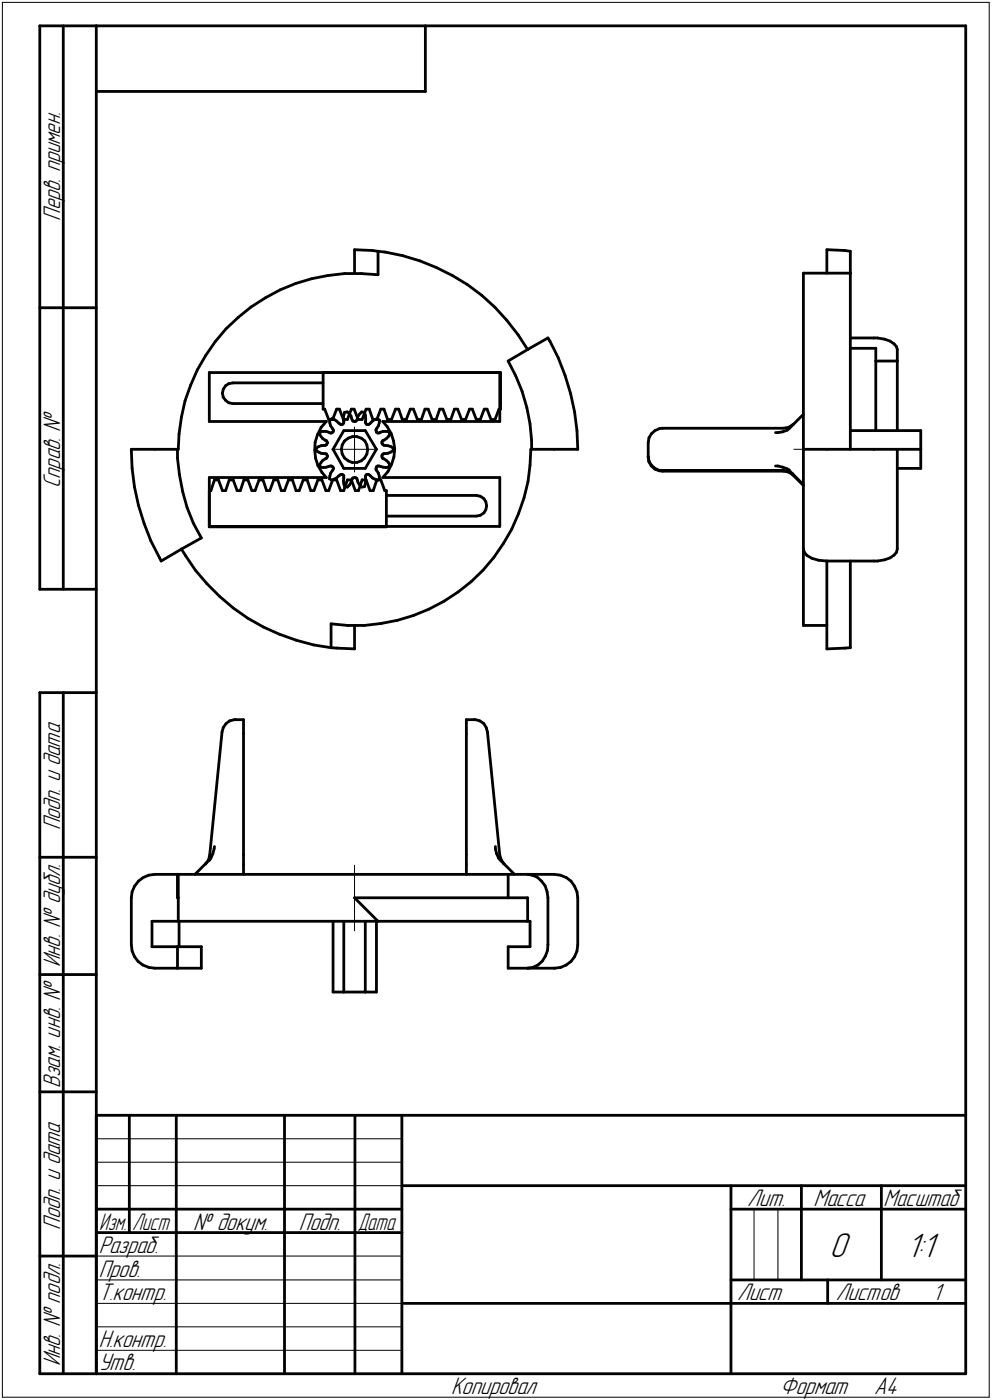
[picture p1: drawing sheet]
<svg xmlns="http://www.w3.org/2000/svg" width="211mm" height="298mm" viewBox="0 0 211 298" stroke-linecap="round" stroke-linejoin="round" font-family="sans-serif">
<g fill="none" stroke="#000" stroke-width=".59">
<path d="M8.5 5.5v120zM8.5 5.5h12zM13.5 5.5v120zM20.5 5.5v287zM20.5 5.5h185zM20.5 19.5h70zM90.5 5.5v14zM205.5 5.5v287zM66.3 59.4l3.5-.7zM69.8 58.7l3.5-.4zM73.3 58.3h3.6zM75.4 53.2v5z"/>
<path d="M75.4 53.2l3.8 .1zM76.9 58.3l3.5 .2zM79.2 53.3l1.2 .2zM80.4 53.5l1.6 .2zM80.4 53.5v5zM82 53.7l3.7 .7zM85.7 54.4l3.6 1.1zM89.3 55.5l3.6 1.5zM92.9 57l3.4 1.7zM96.3 58.7l3.2 1.9zM170.9 58.2h10zM170.9 58.2v37.5z"/>
<path d="M175.9 53.2v5zM175.9 53.2l3.8 .1zM179.7 53.3l1.2 .2zM180.9 58.2v37.5zM180.9 53.5v4.7zM8.5 65.5h12zM42 78.7l-1.4 3.3zM43.8 75.7l-1.8 3zM44.5 79.3v10.4zM44.5 79.3h61.8zM45.8 72.7l-2 3zM48.1 70l2.6-2.4z"/>
<path d="M48.1 70l-2.3 2.7zM50.7 67.6l2.7-2.2zM53.4 65.4l3.1-2zM56.5 63.4l3.1-1.7zM59.6 61.7l3.3-1.3zM62.9 60.4l3.4-1zM68.7 79.3h37.8zM68.7 79.3v7.8zM99.5 60.6l3 2.3zM102.5 62.9l2.8 2.5zM105.3 65.4l2.6 2.8zM106.3 79.3v10.4z"/>
<path d="M106.5 79.3v7.8zM107.9 68.2l2.3 3.1zM108.1 76.9l4.2-2.5zM108.1 76.9l1.6 3.1zM110.2 71.3l2.1 3.1zM112.3 74.4l4.3-2.4zM116.6 72l.4 .6zM117 72.6l1.8 3.6zM118.8 76.2l1.4 3.7zM120.2 79.9l1.2 3.9zM180.9 72h5zM180.9 74.2h5.5z"/>
<path d="M185.9 72h.8zM186.4 76.9h4.5zM186.4 76.9v14.8zM186.4 74.2v2.7zM186.7 72l1.5 .2zM188.2 72.2l1.2 .4zM189.4 72.6l.8 .6zM190.2 73.2l.6 .6zM190.8 73.8l.1 .6zM190.9 74.4v2.5zM190.9 76.9v14.8zM27.9 95.7l.2 4z"/>
<path d="M27.9 95.7h5zM28.1 99.7l.5 4zM32.9 95.7h4.9zM37.8 95.7h.1zM37.8 97.5l.4 3.6zM37.8 95.7v1.8zM38.1 92.4l-.2 3.3zM38.6 88.8l-.5 3.6zM39.4 85.3l-.8 3.5zM40.6 82l-1.2 3.3zM44.5 89.7h24.9zM47.3 83.7l.2 .9z"/>
<path d="M47.5 82.9l-.2 .8zM47.5 84.6l.5 .7zM48 82.1l.7-.4zM48 82.1l-.5 .8zM48 85.3l.7 .5zM48.7 81.7l.8-.2zM48.7 85.8l.8 .1zM49.5 85.9h19.2zM49.5 81.5h19.2zM67 95.8l.1 1.7zM67.1 94.1l-.1 1.7zM67.1 97.5l.5 1.6z"/>
<path d="M67.3 95.4v.6zM67.3 96l.5 .3zM67.3 95.4l.5-.3zM67.6 92.5l-.5 1.6zM67.6 99.1l.9 1.5zM67.8 96.3l.5 .2zM67.8 95.1l.5-.2zM68 99l.2 .5zM68 92.5l.3 .5zM68.2 91.9l-.2 .6zM68.2 91.9h.6zM68.2 99.5l.6 .1z"/>
<path d="M68.3 96.5l.6 .1zM68.3 93l.4 .4zM68.3 94.9l.6-.1zM68.3 98.5l-.3 .5zM68.3 91l-.7 1.5zM68.7 93.4l.5 .3zM68.7 98l.5-.3zM68.7 98l-.4 .5zM68.7 87.1h.4zM68.8 91.9h.6zM68.8 99.6l.6-.1zM68.9 94.8h.4z"/>
<path d="M68.9 96.6h.4zM69.1 87.1l.8 2.2zM69.2 97.7l.2-.1zM69.2 93.7l.2 .1zM69.3 94.8l.2-.1zM69.3 96.6l.2 .1zM69.4 91.9l.5 .1zM69.4 99.5l.5-.2zM69.4 93.8l.2 .3zM69.4 89.7l-1.1 1.3zM69.5 96.7l.1 .2zM69.6 94.4l-.1 .3z"/>
<path d="M69.6 97.4l-.2 .2zM69.6 96.9l.1 .2zM69.6 94.1l.1 .2zM69.7 94.3l-.1 .1zM69.7 97.1l-.1 .3zM69.9 99.3l.4-.1zM69.9 92l.4 .2zM69.9 89.3h.9zM70.1 89.5l.5-.3zM70.1 89.5l.1 .6zM70.2 90.1l.2 .6zM70.3 99.2h.2z"/>
<path d="M70.3 92.2h.2zM70.4 90.7l.3 .5zM70.5 99.2l.3 .2zM70.5 92.2l.3-.2zM70.6 89.2l.5 .1zM70.7 91.2l.2 .2zM70.8 99.4l.1 .1zM70.9 99.5l.1 .2zM70.9 100l-.2 .2zM70.9 91.4l.1 .3zM70.9 91.9l-.1 .1zM70.9 95.7l2.3 4z"/>
<path d="M71 99.7l-.1 .3zM71 91.7l-.1 .2zM71.1 89.3l.5 .4zM71.6 89.7l.5 .4zM71.6 87.1l-.8 2.2zM71.6 87.1h.6zM72.1 90.1l.2 .2zM72.2 87.1l.9 2.2zM72.3 90.3l.3 .1zM72.6 90.4l.2-.1zM72.6 95.7l.2 1zM72.9 90.3h.1"/>
<path d="M72.8 96.7l.5 .8zM72.8 94.7l-.2 1zM73.1 89l.1 .6zM73.1 89.3h.8zM73.2 88.4l-.1 .6zM73.2 89.6v.2zM73.2 89.8v.3zM73.2 90.1l-.3 .2zM73.2 99.7h4.5zM73.2 91.7h4.5zM73.2 91.7l-2.3 4zM73.3 87.8l.6-.1z"/>
<path d="M73.3 87.8l-.1 .6zM73.3 97.5l.8 .6zM73.3 93.9l.8-.6zM73.3 93.9l-.5 .8zM73.9 87.7l.4 .4zM74.1 98.1l.8 .4zM74.1 93.3l.9-.3zM74.3 88.1l.4 .5zM74.7 88.6l.1 .6zM74.8 87.1h.6zM74.8 87.1l-.9 2.2zM74.8 89.2l.1 .2z"/>
<path d="M74.9 89.4l.2 .3zM74.9 98.5h1zM75 93h.9zM75.1 89.7h.3zM75.4 87.1l.8 2.2zM75.5 89.7h.1M75.5 89.7h.3zM75.9 89.4l-.1 .3zM75.9 98.5l1-.4zM75.9 93l1 .3zM76 89.2l-.1 .2zM76.2 88.6l-.2 .6z"/>
<path d="M76.2 89.3h.8zM76.5 88.1l-.3 .5zM76.9 98.1l.7-.6zM76.9 93.3l.7 .6zM77 87.7l.6 .1zM77 87.7l-.5 .4zM77.6 87.8l.1 .6zM77.6 93.9l.5 .8zM77.7 88.4l.1 .6zM77.7 89.8l.1 .3zM77.7 91.7l2.4 4zM77.8 89v.6z"/>
<path d="M77.8 90.1l.2 .2zM77.8 89.6l-.1 .2zM77.9 87.1l-.9 2.2zM77.9 87.1h.7zM78.1 90.3h.1M78.1 90.3l.3 .1zM78.1 96.7l-.5 .8zM78.1 94.7l.1 1.1zM78.2 95.8l-.1 .9zM78.4 90.4l.3-.1zM78.6 87.1l.7 2.2zM78.8 90.1l-.1 .2z"/>
<path d="M79.2 89.7l.6-.4zM79.2 89.7l-.4 .4zM79.3 89.3h.9zM79.8 89.3l.5-.1zM80 91.7l.1 .2zM80 91.4v.3zM80 100l.2 .2zM80 99.7v.3zM80.1 92l.2 .2zM80.1 99.4l.2-.2zM80.1 99.5h.1M80.1 92h.1"/>
<path d="M80.1 99.5l-.1 .2zM80.1 95.7l-2.4 4zM80.2 91.2l-.2 .2zM80.3 89.2l.5 .3zM80.3 92.2h.4zM80.3 99.2h.4zM80.5 90.7l-.3 .5zM80.7 92.2l.2-.2zM80.7 90.1l-.2 .6zM80.7 99.2l.2 .1zM80.8 89.5l-.1 .6zM80.9 92l.6-.1z"/>
<path d="M80.9 99.3l.6 .2zM81 87.1h.7zM81 87.1l-.8 2.2zM81.3 96.9v.2zM81.3 97.4l.1 .2zM81.3 97.1v.3zM81.3 94.1v.2zM81.3 94.4h.1M81.3 94.4l.1 .3zM81.4 97.6l.3 .1zM81.4 96.7l-.1 .2zM81.4 96.7l.3-.1z"/>
<path d="M81.4 93.8l-.1 .3zM81.4 93.8l.3-.1zM81.4 94.7l.3 .1zM81.4 89.7h24.9zM81.4 89.7l1 1.1zM81.5 91.9h.6zM81.5 99.5l.6 .1zM81.7 96.6h.3zM81.7 97.7l.5 .3zM81.7 93.7l.5-.3zM81.7 94.8h.3zM81.7 87.1l.8 2.2z"/>
<path d="M82 96.6l.5-.1zM82 94.8l.5 .1zM82.1 91.9h.5zM82.1 99.6l.5-.1zM82.2 98l.4 .5zM82.2 93.4l.4-.4zM82.4 90.8l.8 1.5zM82.5 89.3h.8zM82.5 96.5l.6-.2zM82.5 94.9l.6 .2zM82.6 91.9l.4 .6zM82.6 98.5l.4 .5z"/>
<path d="M83 99l-.4 .5zM83 92.5l-.4 .5zM83.1 96.3l.6-.3zM83.1 95.1l.6 .3zM83.2 92.3l.5 1.6zM83.3 98.9l-.8 1.5zM83.7 95.4v.6zM83.7 93.9l.3 1.7zM83.8 97.3l-.5 1.6zM84 95.6l-.2 1.7zM84.2 87.1l-.9 2.2zM84.2 87.1h.6z"/>
<path d="M84.8 87.1l.8 2.2zM85.6 89.3h.8zM87.3 87.1l-.9 2.2zM87.3 87.1h.7zM88 87.1l.8 2.2zM88.8 89.3h.9zM90.4 87.1l-.7 2.2zM90.4 87.1h.7zM91.1 87.1l.8 2.2zM91.9 89.3h.9zM93.6 87.1h.6zM93.6 87.1l-.8 2.2z"/>
<path d="M94.2 87.1l.9 2.2zM95.1 89.3h.8zM96.7 87.1h.7zM96.7 87.1l-.8 2.2zM97.4 87.1l.8 2.2zM98.2 89.3h.9zM99.9 87.1l-.8 2.2zM99.9 87.1h.6zM100.5 87.1l.8 2.2zM101.3 89.3h.9zM103 87.1l-.8 2.2zM103 87.1h.6z"/>
<path d="M103.6 87.1l.9 2.2zM104.5 89.3h.8zM106.2 87.1l-.9 2.2zM106.2 87.1h.3zM109.7 80l1.4 3.3zM111.1 83.3l1 3.5zM112.1 86.8l.7 3.5zM112.8 99.1l-.4 3.4zM112.8 90.3l.3 3.5zM112.9 95.7l-.1 3.4zM112.9 95.7h.2zM113.1 95.7h4.8z"/>
<path d="M113.1 93.8v1.9zM117.9 95.7h5zM121.4 83.8l.9 3.9zM122.3 87.7l.5 4zM122.8 91.7l.1 4zM137.9 97.2v.2zM137.9 97.4l.2 1zM137.9 94.2v3zM137.9 97.2l.2 1zM138.1 98.4l.5 .8zM138.1 98.2l.5 .9zM138.1 93.2l-.2 1z"/>
<path d="M138.6 99.2l.8 .7zM138.6 99.1l.8 .6zM138.6 92.4l-.5 .8zM138.6 92.4l.8-.7zM139.4 99.9l.9 .3zM139.4 99.7l.9 .5zM139.4 91.7l.9-.4zM140.3 91.3l.7-.1zM141 91.2h25.7zM165 99.2h.5zM165 92.1h.5zM165.5 99.2l1 .3z"/>
<path d="M165.5 92.1l1-.2zM166.5 99.5l1 .3zM166.5 91.9l1-.3zM166.7 91.2l1-.2zM167.5 99.8l.4 .3zM167.5 91.6l.4-.3zM167.7 91l.9-.5zM168.6 90.5l.2-.2zM170.9 88.2l-3 3.1zM170.9 95.7v21.2zM170.9 95.7h5zM175.9 95.7h10z"/>
<path d="M180.9 91.7h15zM185.9 95.7h5zM190.9 95.7h5zM190.9 99.7h5zM190.9 95.7v21.2zM195.9 91.7v4zM195.9 95.7v4zM28.6 103.7l.9 3.9zM29.5 107.6l1.1 3.8zM30.6 111.4l1.5 3.7zM32.1 115.1l1.9 3.7zM34 118.8l.3 .7z"/>
<path d="M34.3 119.5l4.3-2.6zM38.2 101.1l.7 3.5zM38.6 116.9l4.2-2.3zM38.6 116.9l.9 1.4zM38.9 104.6l.9 3.4zM39.5 118.3l2.1 3.1zM39.8 108l1.3 3.4zM41.1 111.4l1.7 3.2zM44.5 112.2h37.7zM44.5 104.5v7.7zM44.5 104.5h.4zM44.5 112.1h61.8z"/>
<path d="M44.5 101.7h24.9zM44.5 101.7v10.4zM45.6 102.2l-.7 2.3zM45.6 102.2h.9zM46.5 102.2l.8 2.3zM47.3 104.5h.7zM48.8 102.2h.8zM48.8 102.2l-.8 2.3zM49.6 102.2l.9 2.3zM50.5 104.5h.6zM51.9 102.2h.8zM51.9 102.2l-.8 2.3z"/>
<path d="M52.7 102.2l.9 2.3zM53.6 104.5h.7zM55.1 102.2l-.8 2.3zM55.1 102.2h.9zM56 102.2l.7 2.3zM56.7 104.5h.7zM58.3 102.2h.8zM58.3 102.2l-.9 2.3zM59.1 102.2l.8 2.3zM59.9 104.5h.6zM61.4 102.2h.8zM61.4 102.2l-.9 2.3z"/>
<path d="M62.2 102.2l.8 2.3zM63 104.5h.7zM64.5 102.2l-.8 2.3zM64.5 102.2h.9zM65.4 102.2l.7 2.3zM66.1 104.5h.7zM67.6 102.2h.9zM67.6 102.2l-.8 2.3zM68.5 102.2l.8 2.3zM68.5 100.6l.9 1.1zM69.3 104.5h.6zM70.1 101.9l.5 .4z"/>
<path d="M70.2 101.3l-.1 .6zM70.4 100.8l-.2 .5zM70.6 102.3l.5-.3zM70.7 100.2l-.3 .6zM70.8 102.2h.8zM70.8 102.2l-.9 2.3zM71.1 102l.5-.2zM71.6 102.2l.9 2.3zM71.6 101.8l.5-.5zM72.1 101.3l.2-.1zM72.3 101.2l.3-.2zM72.5 104.5h.7z"/>
<path d="M72.6 101h.2zM72.8 101l.1 .1zM72.9 101.1l.3 .2zM73.1 102.4l.1 .6zM73.2 101.3v.3zM73.2 101.6v.3zM73.2 101.9l-.1 .5zM73.2 103l.1 .6zM73.3 103.6l.6 .1zM73.9 102.2l-.7 2.3zM73.9 102.2h.9zM73.9 103.7l.4-.4z"/>
<path d="M74.7 102.8l-.4 .5zM74.8 102.2l.8 2.3zM74.8 102.3l-.1 .5zM74.9 101.9l-.1 .4zM74.9 101.9l.2-.1zM75.1 101.8l.3-.1zM75.4 101.7h.1M75.5 101.7l.3 .1zM75.6 104.5h.7zM75.8 101.8l.1 .1zM75.9 101.9l.1 .4zM76 102.3l.2 .5z"/>
<path d="M76.2 102.8l.3 .5zM76.5 103.3l.5 .4zM77 103.7l.6-.1zM77 102.2h.9zM77 102.2l-.7 2.3zM77.7 101.6l.1 .3zM77.7 103l-.1 .6zM77.8 101.3l-.1 .3zM77.8 101.3l.2-.2zM77.8 102.4l-.1 .6zM77.8 101.9v.5zM77.9 102.2l.8 2.3z"/>
<path d="M78 101.1l.1-.1zM78.1 101h.3zM78.4 101l.3 .2zM78.7 101.2l.1 .1zM78.7 104.5h.7zM78.8 101.3l.4 .5zM79.2 101.8l.6 .2zM79.8 102l.5 .3zM80.2 102.2h.8zM80.2 102.2l-.8 2.3zM80.2 100.2l.3 .6zM80.3 102.3l.5-.4z"/>
<path d="M80.5 100.8l.2 .5zM80.7 101.3l.1 .6zM81 102.2l.9 2.3zM81.4 101.7h24.9zM81.9 104.5h.3zM82.2 104.5v7.7zM82.2 109.9h19.1zM82.2 105.5h19.1zM82.5 100.4l-1.1 1.3zM101.3 109.9l.9-.2zM101.3 105.5l.9 .2zM102.2 109.7l.8-.5z"/>
<path d="M102.2 105.7l.8 .5zM103 106.2l.4 .6zM103.4 108.5l-.4 .7zM103.4 106.8l.1 .9zM103.5 107.7l-.1 .8zM105.1 118.7l-2.3 2.7zM106.3 101.7v10.4zM107.1 115.7l-2 3zM108.9 112.7l-1.8 3zM110.3 109.4l-1.4 3.3zM111.5 106l-1.2 3.4zM112.4 102.5l-.9 3.5z"/>
<path d="M140.3 100.2l.7 .1zM140.3 100.2h.7zM141 100.3h25.7zM141 100.2h25.7zM166.7 100.3l1 .2zM166.7 100.2l1 .1zM167.7 100.5l.9 .5zM167.7 100.3l.9 .5zM167.9 100.2l3 3zM167.9 100.1h.1M168.6 101l.2 .3zM168.6 100.8l.2 .3z"/>
<path d="M168.8 101.3l2.1 2.1zM170.9 116.9v16.3zM170.9 117l.3 .7zM170.9 117h.1M171.2 117.7l.5 .6zM171.7 118.3l1 .6zM172.7 118.9l1.5 .4zM174.2 119.3l1.7 .2zM175.9 119.5h10zM175.9 119.5v18.7zM180.9 119.5v18.4zM185.9 119.5h.8z"/>
<path d="M186.7 119.5l1.5-.3zM188.2 119.2l1.2-.4zM189.4 118.8l.8-.6zM190.8 117.6l-.6 .6zM190.9 116.9l-.1 .7zM8.5 125.5h12zM41.6 121.4l2.4 2.9zM44 124.3l2.7 2.7zM46.7 127l2.9 2.5zM49.6 129.5l3.1 2.2zM52.7 131.7l3.3 1.8zM56 133.5l3.4 1.5z"/>
<path d="M59.4 135l3.6 1.3zM63 136.3l3.7 1zM66.7 137.3l3.7 .6zM70.4 132.8l3.6 .4zM70.4 132.8v5.1zM70.4 137.9l1.2 .1zM71.6 138l3.8 .2zM74 133.2h3.6zM75.4 133.2v5zM77.6 133.2l3.5-.4zM81.1 132.8l3.5-.7zM84.6 132.1l3.4-1z"/>
<path d="M88 131.1l3.3-1.4zM91.3 129.7l3.2-1.7zM94.5 128l3-1.9zM97.5 126.1l2.7-2.2zM100.2 123.9l2.6-2.5zM170.9 133.2h5zM175.9 138.2l3.8-.2zM179.7 138l1.2-.1zM8.5 147.5v145zM8.5 147.5h12zM13.5 147.5v145zM47.2 155.9l-2.6 26.2z"/>
<path d="M47.5 154.9l-.3 1zM48.1 154.1l-.6 .8zM48.1 154.1l.8-.6zM48.9 153.5l1-.3zM49.9 153.2h.3zM50.2 153.2h1.6zM51.8 156.2v25.7zM51.8 153.2v3zM99.2 156.2v25.7zM99.2 153.2h1.6zM99.2 153.2v3zM100.8 153.2h.4z"/>
<path d="M101.2 153.2l.9 .3zM102.1 153.5l.9 .6zM103 154.1l.5 .8zM103.5 154.9l.2 1zM103.7 155.9l2.6 26.2zM8.5 182.5h12zM27.9 191.2v10zM28.1 189.9l-.2 1.3zM28.6 188.7l-.5 1.2zM29.5 187.6l1-.7zM29.5 187.6l-.9 1.1zM30.5 186.9l1.2-.5z"/>
<path d="M31.7 186.4l1.2-.2zM32.3 196.2h5.6zM32.3 196.2v5.4zM32.9 186.2h4.9zM37.8 191.2h.1zM37.8 186.2h.1zM37.8 186.2v5zM37.9 196.2h42.5zM37.9 186.2h70.2zM37.9 186.2v5zM37.9 191.2v5zM38.1 196.2v5.4z"/>
<path d="M41.5 186.2l3-3.1zM43.8 183.9h.1M44.4 183.1l-.6 .8zM44.6 183.1h.1M44.6 182.1l-.2 1zM44.9 182.7l-.3 .4zM45.3 181.8l-.4 .9zM45.6 180.8l-.3 1zM45.6 180.3v.5zM51.8 184.1v2.1zM51.8 181.9v2.2zM70.9 196.2v15z"/>
<path d="M73.2 196.2v15zM75.4 191.2h36.9zM75.4 191.2l5 5zM77.7 196.2v15zM80.1 196.2v15zM80.4 196.2h31.9zM99.2 184.1v2.1zM99.2 181.9v2.2zM105.4 180.8l.3 1zM105.4 180.3v.5zM105.7 181.8l.4 .9zM106.1 182.7l.3 .4z"/>
<path d="M106.3 182.1l.4 1zM106.4 183.1l3.1 3.1zM106.7 183.1l.5 .8zM107.2 183.9l.1 .1zM108.1 186.2h4.2zM108.1 186.2v5zM112.3 191.2v5zM112.3 186.2h5.6zM112.3 186.2l.9 .2zM112.3 196.2h.5zM112.8 196.2v5.4zM113.2 186.4l1.1 .4z"/>
<path d="M114.3 186.8l.9 .8zM115.2 187.6l.8 1zM116 188.6l.4 1.3zM116.4 189.9l.2 1.3zM116.6 191.2v10zM117.9 186.2l1.3 .2zM119.2 186.4l1.3 .5zM120.5 186.9l1 .7zM121.5 187.6l.8 1.1zM122.3 188.7l.5 1.2zM122.8 189.9l.1 1.3zM122.9 191.2v10z"/>
<path d="M8.5 207.5h12zM27.9 201.2l.2 1.3zM28.1 202.5l.5 1.2zM28.6 203.7l.8 1zM29.4 204.7l1 .8zM30.4 205.5l1.3 .5zM31.7 206l1.2 .2zM32.3 201.6h5.5zM32.9 206.2h4.9zM37.8 201.6v4.6zM37.8 206.2h5zM37.8 201.6h5z"/>
<path d="M42.8 201.6v4.6zM70.9 211.2h2.3zM73.2 211.2h4.5zM77.7 211.2h2.4zM108.1 201.6v4.6zM108.1 206.2h4.2zM108.1 201.6h4.7zM112.3 206.2l1.1-.2zM112.3 206.2h5.6zM113.4 206l1.1-.5zM114.5 205.5l.9-.9zM116.1 203.5l-.7 1.1z"/>
<path d="M116.5 202.4l-.4 1.1zM116.6 201.2l-.1 1.2zM118 206.2h.1M118 206.2l1.3-.2zM119.3 206l1.2-.5zM120.5 205.5l1-.8zM122.3 203.7l-.8 1zM122.8 202.5l-.5 1.2zM122.9 201.2l-.1 1.3zM8.5 232.5h12zM20.5 237.5h185zM20.5 237.5v55z"/>
<path d="M27.5 237.5v25zM37.5 237.5v55zM60.5 237.5v55zM75.5 237.5v55zM85.5 237.5v55zM20.5 257.5h65zM85.5 252.5h120zM155.5 252.5v40zM155.5 257.5h15zM170.5 252.5v20zM170.5 257.5h35zM187.5 252.5v20z"/>
<path d="M8.5 267.5h12zM20.5 262.5h65zM85.5 277.5h70zM155.5 277.5h50zM155.5 272.5h50zM176.1 272.5v5zM8.5 292.5h12zM20.5 292.5h185z"/>
</g>
<g fill="none" stroke="#000" stroke-width=".21">
<path d="M.5 .5v297zM.5 .5h210zM210.5 .5v297zM70.6 95.7h4.8zM75.4 95.7h4.9zM75.4 95.7v4.8zM75.4 90.9v4.8zM168.9 95.7h14.1zM75.4 184.2v14zM20.5 247.5h65zM20.5 252.5h65zM20.5 242.5h65z"/>
<path d="M160.4 257.5v15zM165.5 257.5v15zM20.5 267.5h65zM20.5 272.5h65zM20.5 277.5h65zM.5 297.5h210zM20.5 282.5h65zM20.5 287.5h65z"/>
</g>
<g font-size="7.8">
<text x="176.5" y="267.6">0</text>
<text x="192.9" y="267.6">1:1</text>
</g>
<g font-size="5.4">
<text x="12.8" y="47" transform="rotate(-90 12.8 47)">Перв. примен.</text>
<text x="12.8" y="103.9" transform="rotate(-90 12.8 103.9)">Справ. №</text>
<text x="12.8" y="176.8" transform="rotate(-90 12.8 176.8)">Подп. и дата</text>
<text x="12.8" y="205.9" transform="rotate(-90 12.8 205.9)">Инв. № дубл.</text>
<text x="12.8" y="231.7" transform="rotate(-90 12.8 231.7)">Взам. инв. №</text>
<text x="159" y="256.8">Лит.</text>
<text x="173.1" y="256.8">Масса</text>
<text x="188" y="256.8">Масштаб</text>
<text x="12.8" y="261.8" transform="rotate(-90 12.8 261.8)">Подп. и дата</text>
<text x="41.1" y="261.8">№ докум.</text>
<text x="63.6" y="261.8">Подп.</text>
<text x="21" y="266.8">Разраб.</text>
<text x="21" y="271.8">Пров.</text>
<text x="21" y="276.8">Т.контр.</text>
<text x="156.8" y="276.8">Лист</text>
<text x="177.9" y="276.8">Листов</text>
<text x="198.4" y="276.8">1</text>
<text x="21" y="286.8">Н.контр.</text>
<text x="12.8" y="290.9" transform="rotate(-90 12.8 290.9)">Инв. № подл.</text>
<text x="21" y="291.8">Утв.</text>
<text x="96" y="296.8">Копировал</text>
<text x="166" y="296.8">Формат</text>
<text x="186" y="296.8">A4</text>
</g>
<g font-size="5.3">
<text x="21.1" y="261.8">Изм.</text>
<text x="28.1" y="261.8">Лист</text>
<text x="76.1" y="261.8">Дата</text>
</g>
</svg>
